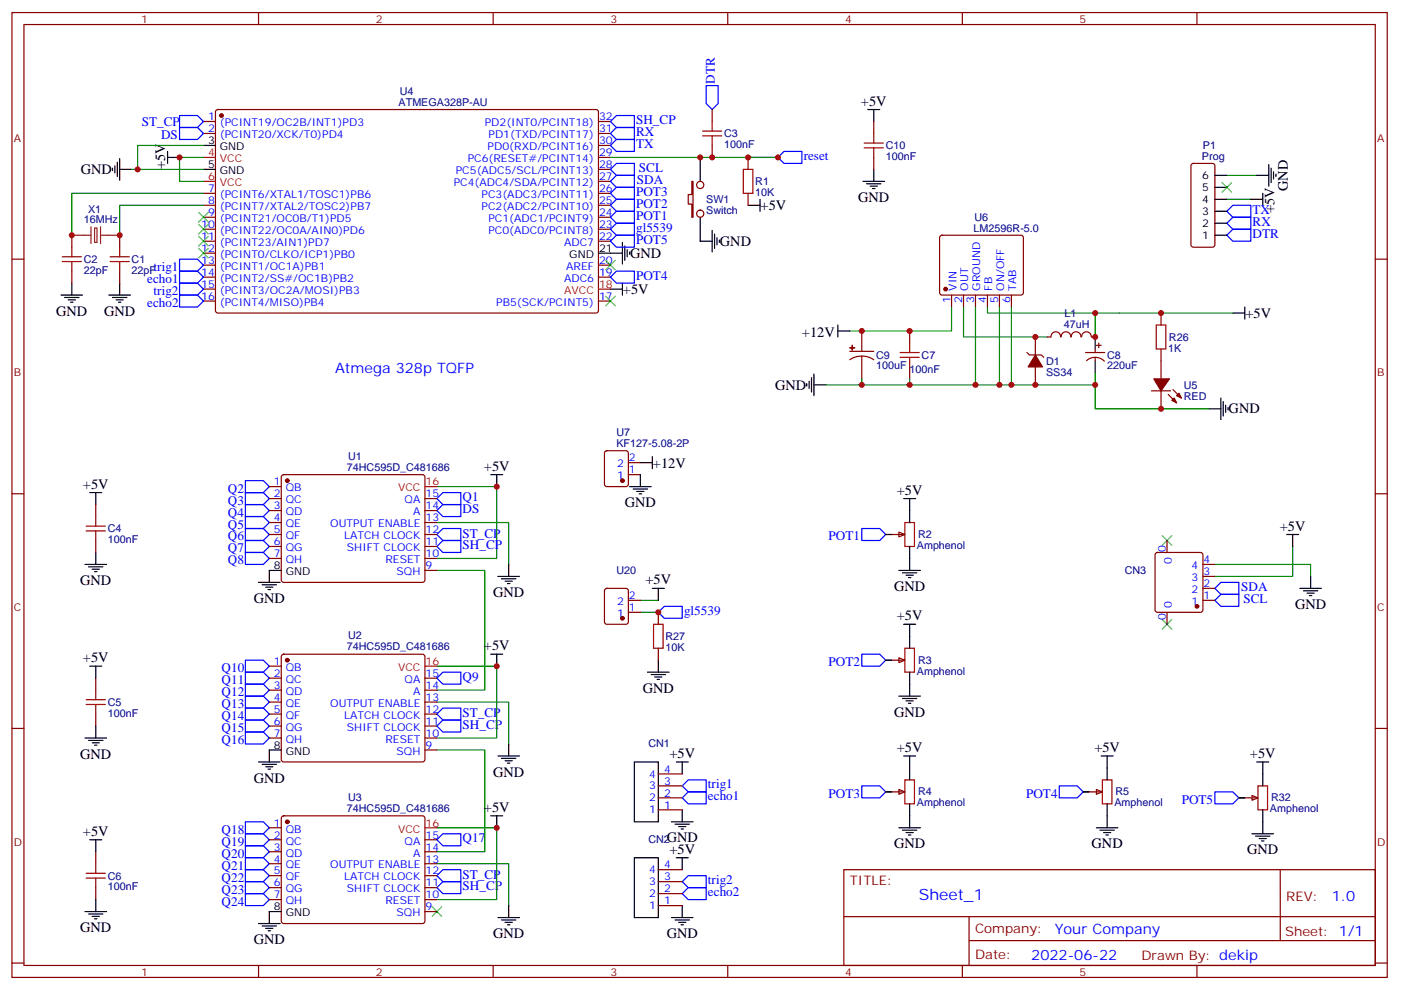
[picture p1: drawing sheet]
<svg xmlns="http://www.w3.org/2000/svg" width="413mm" height="292mm" viewBox="0 0 413 292" stroke-linecap="round" stroke-linejoin="round" font-family="sans-serif">
<g fill="none" stroke="#870000" stroke-width=".35">
<path d="M3.5 3.7h405.4v284.3h-405.4zM7.1 7.2h398.2v277.3h-398.2zM76.2 3.7v3.5M145.3 3.7v3.5M214.5 3.7v3.5M283.6 3.7v3.5M352.8 3.7v3.5M60 35.8h3.5M60 39.3h3.5M63.7 32.5l.5-.2h111.8l.4 .7-.1 58.8-.6 .5-111.8-.1-.4-.7v-58.5zM176.4 35.8h3.5M176.4 39.3h3.5"/>
<path d="M257.5 35.8v3.5M60 57h3.5M176.4 57h3.5M176.4 53.4h3.5M176.4 49.9h3.5M176.4 46.4h3.5M176.4 42.9h3.5M257.5 46.4v3.5M3.5 76.4h3.6M60 60.5h3.5M60 64h3.5M60 67.6h3.5"/>
<path d="M60 71.1h3.5M60 74.6h3.5M60 78.1h3.5M176.4 60.5h3.5M176.4 64h3.5M176.4 67.6h3.5M176.4 71.1h3.5M176.4 78.1h3.5M277.2 69.5l.4-.2h23.3l.5 .2 .2 .5v16.5l-.7 .5-23.5-.1-.5-.6v-16.3zM405.3 76.4h3.6M60 81.7h3.5M60 85.2h3.5"/>
<path d="M60 88.7h3.5M176.4 81.7h3.5M176.4 88.7h3.5M254 97.5v6M280.5 87v3.5M284 87v3.5M287.5 87v3.5M291 87v3.5M294.6 87v3.5M298.1 87v3.5M250.5 103.5h7M254 105l1.9 .2 1.6 .8"/>
<path d="M254 105l-1.9 .2-1.6 .8M254 105v6.7M339.4 115.2h5.6M342.2 106.4v5.3M342.2 115.2v5.3M344.3 116.2l2.5 2.5M345.7 114.8l2.5 2.5M178.4 133l.5-.2h5.6l.7 .5v9.4l-.5 .6-5.8 .1-.7-.5v-9.4zM185.2 139.9h3.5M185.2 136.3h3.5M3.5 145.5h3.6M344 159.3v3.5"/>
<path d="M405.3 145.5h3.6M178.4 173.6l.5-.2h5.6l.7 .4v9.5l-.5 .6-5.8 .1-.7-.5v-9.4zM185.2 176.9h3.5M340.7 163l.4-.2h12.7l.5 .2 .2 .5v16.2l-.2 .5-.5 .2h-12.7l-.5-.2-.2-.5v-16.2zM354.5 176.9h3.6M354.5 173.4h3.6M354.5 169.9h3.6M354.5 166.3h3.6M185.2 180.4h3.5M194 180.4v3.6M194 191v3.6M344 180.4v3.6"/>
<path d="M3.5 214.7h3.6M405.3 214.7h3.6M194 238.7h7.1M194 235.1h7.1M194 231.6h7.1M194 228.1h7.1M194 259.8h7.1M194 256.3h7.1M248.7 256.3h156.6v28.2h-156.6zM377.3 256.3v20.9M194 266.9h7.1M194 263.3h7.1"/>
<path d="M248.7 270.1h156.5M285.6 277.2h119.6M285.6 270.1v14.2M3.5 283.8h3.6M76.2 284.5v3.5M145.3 284.5v3.5M214.5 284.5v3.5M283.6 284.5v3.5M352.8 284.5v3.5M405.3 283.8h3.6"/>
</g>
<g fill="none" stroke="#000" stroke-width=".35">
<path d="M255.8 32.3h3.5M257.5 32.3v3.5M60 42.9h3.5M60 49.9h3.5M254.4 53.4h6.3M255.4 54.2h4.2M256.5 54.9h2.1M257.2 55.6h.7M257.5 49.9v3.5M176.4 74.6h3.5M188.7 136.3h3.6M188.7 139.9v3.5"/>
<path d="M192.3 134.6v3.5M185.6 143.4h6.3M186.6 144.1h4.3M187.7 144.8h2.1M188.4 145.5h.7M379.2 157.5h3.6M381 157.5v3.5M192.3 173.4h3.5M194 173.4v3.5M383.1 173.4h6.4M384.2 174.1h4.2M385.2 174.8h2.1"/>
<path d="M385.9 175.5h.7M386.3 169.9v3.5M190.9 198.1h6.3M191.9 198.8h4.2M193 199.5h2.1M194 194.6v3.5M193.7 200.2h.7M187 224.5h7v17.7h-7zM199.3 224.5h3.5M201.1 224.5v3.6M201.1 238.7v3.5M187 252.8h7v17.6h-7z"/>
<path d="M197.9 242.2h6.4M199 242.9h4.2M199.3 252.8h3.5M200 243.6h2.1M200.7 244.3h.7M201.1 252.8v3.5M197.9 270.4h6.4M199 271.1h4.2M200 271.8h2.1M200.7 272.5h.7M201.1 266.9v3.5"/>
</g>
<path d="M257.5 39.3v2.9M254.7 42.2h5.6M254.7 43.6h5.6M257.5 43.6v2.8M192.6 184h2.8v7h-2.8z" fill="none" stroke="#a10000" stroke-width=".35"/>
<g fill="#870000" stroke="#870000" stroke-width=".35">
<path d="M345.4 118l.7-.7 .7 1.4z"/>
<path d="M346.8 116.6l.7-.7 .7 1.4z"/>
<path d="M340.1 111.7h4.6l-2.5 3.5z"/>
<circle cx="65.3" cy="34" r=".53"/>
<circle cx="352.8" cy="178.7" r=".53"/>
<circle cx="183.4" cy="182.2" r=".53"/>
<circle cx="183.4" cy="141.6" r=".53"/>
<circle cx="278.7" cy="85.2" r=".53"/>
</g>
<path d="M60 46.4h3.5M60 53.4h3.5M176.4 85.2h3.5" fill="none" stroke="#f00" stroke-width=".35"/>
<path d="M342.5 157.9l2.9 2.8M345.4 157.9l-2.9 2.8M342.5 182.6l2.9 2.8M345.4 182.6l-2.9 2.8" fill="none" stroke="#3c3" stroke-width=".35"/>
<path d="M188.7 176.9h5.3M358.1 166.3h28.2v3.6M381 161v8.9h-22.9M188.7 180.4h5.3" fill="none" stroke="#008700" stroke-width=".35"/>
<path d="M52.9 79.9h5.3l1.8 1.8-1.8 1.7h-5.3zM52.9 76.4h5.3l1.8 1.7-1.8 1.8h-5.3zM179.9 67.6l1.8-1.8h5.3v3.5h-5.3zM52.9 87h5.3l1.8 1.7-1.8 1.8h-5.3zM52.9 83.4h5.3l1.8 1.8-1.8 1.8h-5.3zM358.1 173.4l1.7-1.8h5.3v3.6h-5.3zM358.1 176.9l1.7-1.7h5.3v3.5h-5.3zM194 180.4l1.8-1.7h5.3v3.5h-5.3zM201.1 235.1l1.7-1.7h5.3v3.5h-5.3zM201.1 231.6l1.7-1.8h5.3v3.6h-5.3zM202.8 258.1h5.3v3.5h-5.3l-1.7-1.8zM201.1 263.3l1.7-1.7h5.3v3.5h-5.3z" fill="none" stroke="#00f" stroke-width=".35"/>
<g fill="#8c2424" stroke="#870000" stroke-width=".35">
<path d="M250.5 102.5h1.4z"/>
<path d="M251.2 101.8v1.4z"/>
</g>
<g fill="none" stroke="#870000" stroke-width=".35">
<path d="M209.9 32.3v3.5M209.9 42.9v3.5M220.5 46.4v3.5M220.5 57v3.5M351.2 48.4l.5-.2h5.7l.6 .4 .1 23.5-.5 .7h-5.9l-.6-.4-.1-23.5zM21.2 69.3v3.5M21.2 79.9v3.5M35.3 69.3v3.5M35.3 79.9v3.5M268.1 97.5v3.6M305.2 99.3v5.3M308.7 99.3h1"/>
<path d="M309.8 99.3a1.41 1.41 0 0 1 1.4-1.5 1.41 1.41 0 0 1 1.4 1.5M312.8 99.3a1.41 1.41 0 0 1 1.4-1.5 1.41 1.41 0 0 1 1.4 1.5M315.8 99.3a1.41 1.41 0 0 1 1.4-1.5 1.41 1.41 0 0 1 1.4 1.5M318.8 99.3a1.41 1.41 0 0 1 1.4-1.5 1.41 1.41 0 0 1 1.4 1.5M321.7 99.3h1.1M342.2 92.3v3.5M268.1 108.1v3.6M302.7 103.9l.7 .7h3.5l.7 .7M305.2 108.1v5.3M320 103.9h5.6M320.3 106.3a3.8 3.8 0 0 1 5.2 .1M322.8 102.8v1.1"/>
<path d="M322.8 105.3v1.1M323.1 101.8h1.5M323.8 101.1v1.4M342.2 102.8v3.6M28.2 148.7v3.5M28.2 159.3v3.5M28.2 199.8v3.6M28.2 210.4v3.6M28.2 251v3.5M28.2 261.6v3.5"/>
</g>
<g fill="none" stroke="#000" stroke-width=".35">
<path d="M33.2 49.6v.7M33.9 48.9v2.1M34.6 47.8v4.2M35.3 46.7v6.4M35.3 49.9h3.5M49.4 46.4h3.5M49.4 44.6v3.6M206.4 46.4v7M224 58.7v3.6M358.1 51.7h3.5M358.1 58.7h3.5M358.1 55.2h3.5"/>
<path d="M368.7 58.7h3.5M370.4 51.7h3.5M372.2 57v3.5M373.9 48.5v6.4M374.6 49.6v4.2M375.4 50.6v2.1M376.1 51.3v.7M179.9 74.6h3.5M183.4 71.4v6.4M184.1 72.5v4.2M184.9 73.6v2.1M185.6 74.3v.7"/>
<path d="M206.4 64v7.1h3.5M209.9 67.9v6.4M210.6 69v4.2M211.3 70v2.1M212 70.7v.7M220.5 60.5h3.5M358.1 69.3h3.5M358.1 65.8h3.5M358.1 62.3h3.5M18 87h6.3M19 87.7h4.3M20.1 88.4h2.1"/>
<path d="M20.8 89.1h.7M21.2 83.4v3.6M32.1 87h6.4M33.2 87.7h4.2M34.2 88.4h2.1M34.9 89.1h.7M35.3 83.4v3.6M179.9 85.2h3.5M183.4 83.4v3.6M246.9 97.5h3.6M246.9 95.8v3.5M322.8 99.3v3.5"/>
<path d="M363.4 92.3h3.5M366.9 90.5v3.5M237.8 113.1v.7M238.5 112.4v2.1M239.2 111.3v4.2M239.9 113.4h3.5M239.9 110.2v6.4M322.8 106.4v3.5M359.8 117.3v6.3M360.5 118.4v4.2M361.2 119.4v2.1M144.6 139.9h3.6"/>
<path d="M146.4 139.9v3.5M356.3 120.5h3.5M361.9 120.1v.7M26.5 145.2h3.5M28.2 145.2v3.5M25 166.3h6.4M26.1 167h4.2M27.2 167.7h2.1M27.9 168.5h.7M28.2 162.8v3.5M76.2 171.6h6.3M77.3 172.3h4.2"/>
<path d="M78.3 173h2.1M79 173.7h.7M79.4 168.1v3.5M146.8 169.9h6.3M147.8 170.6h4.2M148.9 171.3h2.1M149.6 172h.7M149.9 166.3v3.6M26.5 196.3h3.5M28.2 196.3v3.5M144.6 192.8h3.6M146.4 192.8v3.5"/>
<path d="M25 217.5h6.4M26.1 218.2h4.2M27.2 218.9h2.1M27.9 219.6h.7M28.2 214v3.5M149.9 219.3v3.5M76.2 224.5h6.3M77.3 225.2h4.2M78.3 226h2.1M79 226.7h.7M79.4 221v3.5M146.8 222.8h6.3"/>
<path d="M147.8 223.5h4.2M148.9 224.2h2.1M149.6 224.9h.7M26.5 247.5h3.5M28.2 247.5v3.5M144.6 240.4h3.6M146.4 240.4v3.5M25 268.6h6.4M26.1 269.3h4.2M27.2 270.1h2.1M27.9 270.8h.7M28.2 265.1v3.5"/>
<path d="M76.2 272.2h6.3M77.3 272.9h4.2M78.3 273.6h2.1M79 274.3h.7M79.4 268.6v3.6M146.8 270.4h6.3M147.8 271.1h4.2M148.9 271.8h2.1M149.6 272.5h.7M149.9 266.9v3.5"/>
</g>
<g fill="none" stroke="#a10000" stroke-width=".35">
<path d="M207.1 38.6h5.6M209.9 35.8v2.8M207.1 40h5.6M209.9 40v2.9M219.1 49.9h2.8v7.1h-2.8zM18.3 75.7h5.7M18.3 77.1h5.7M21.2 72.8v2.9M21.2 77.1v2.8M32.5 75.7h5.6M32.5 77.1h5.6M35.3 72.8v2.9"/>
<path d="M35.3 77.1v2.8M340.8 95.8h2.8v7h-2.8zM265.3 105.3h5.6M265.3 103.9h5.6M268.1 101.1v2.8M268.1 105.3v2.8M25.4 155h5.6M25.4 156.5h5.6M28.2 152.2v2.8M28.2 156.5v2.8M25.4 206.2h5.6M25.4 207.6h5.6"/>
<path d="M28.2 203.4v2.8M28.2 207.6v2.8M25.4 257.4h5.6M25.4 258.8h5.6M28.2 254.5v2.9M28.2 258.8v2.8"/>
</g>
<g fill="none" stroke="#008700" stroke-width=".35">
<path d="M38.8 49.9h21.2M60 46.4h-7.1v7h7.1M60 42.9h-19.4v7M60 57h-38.8v12.3M179.9 46.4h49.4M361.6 51.7h8.8M361.6 58.7h7.1M60 60.5h-24.7v8.8M280.5 90.5v7h-30M284 90.5v8.8h24.7M287.5 90.5v22.9h-44.1M291 90.5v1.8h31.8v7"/>
<path d="M294.6 90.5v22.9M298.1 90.5v22.9h-10.6M322.8 92.3h40.6M254 111.7v1.7M268.1 111.7v1.7M322.8 109.9v3.5h-24.7M322.8 113.4v7.1h33.5M128.8 154h21.1v12.3M128.8 143.4h17.6v21.2h-17.6M128.8 168.1h14.1v35.3h-14.1M128.8 196.3h17.6v21.2h-17.6M128.8 206.9h21.1v12.4"/>
<path d="M128.8 221h14.1v30h-14.1M128.8 254.5h21.1v12.4M128.8 243.9h17.6v21.2h-17.6"/>
</g>
<path d="M305.2 104.6l2.1 3.5h-4.3z" fill="#870000" stroke="#870000" stroke-width=".35"/>
<g fill="none" stroke="#00f" stroke-width=".35">
<path d="M52.9 34h5.3l1.8 1.8-1.8 1.8h-5.3zM52.9 37.6h5.3l1.8 1.7-1.8 1.8h-5.3zM179.9 35.8l1.8-1.8h5.3v3.6h-5.3zM179.9 39.3l1.8-1.7h5.3v3.5h-5.3zM208.1 25.2h3.6v5.3l-1.8 1.8-1.8-1.8zM179.9 42.9l1.8-1.8h5.3v3.5h-5.3zM229.3 46.4l1.8-1.8h5.3v3.6h-5.3zM361.6 62.3l1.8-1.8h5.3v3.5h-5.3zM361.6 65.8l1.8-1.8h5.3v3.6h-5.3zM361.6 69.3l1.8-1.7h5.3v3.5h-5.3zM72.3 159.3h5.3l1.8 1.7-1.8 1.8h-5.3zM72.3 155.8h5.3l1.8 1.7-1.8 1.8h-5.3z"/>
<path d="M72.3 152.2h5.3l1.8 1.8-1.8 1.8h-5.3zM72.3 148.7h5.3l1.8 1.8-1.8 1.7h-5.3zM72.3 145.2h5.3l1.8 1.7-1.8 1.8h-5.3zM72.3 141.6h5.3l1.8 1.8-1.8 1.8h-5.3zM128.8 146.9l1.7-1.7h5.3v3.5h-5.3zM128.8 157.5l1.7-1.7h5.3v3.5h-5.3zM128.8 150.5l1.7-1.8h5.3v3.5h-5.3zM72.3 162.8h5.3l1.8 1.8-1.8 1.7h-5.3zM128.8 161l1.7-1.7h5.3v3.5h-5.3zM72.3 198.1h5.3l1.8 1.7-1.8 1.8h-5.3zM72.3 194.6h5.3l1.8 1.7-1.8 1.8h-5.3zM128.8 199.8l1.7-1.7h5.3v3.5h-5.3z"/>
<path d="M72.3 215.7h5.3l1.8 1.8-1.8 1.8h-5.3zM72.3 212.2h5.3l1.8 1.8-1.8 1.7h-5.3zM72.3 208.7h5.3l1.8 1.7-1.8 1.8h-5.3zM72.3 205.1h5.3l1.8 1.8-1.8 1.8h-5.3zM72.3 201.6h5.3l1.8 1.8-1.8 1.7h-5.3zM128.8 210.4l1.7-1.7h5.3v3.5h-5.3zM128.8 214l1.7-1.8h5.3v3.5h-5.3zM72.3 259.8h5.3l1.8 1.8-1.8 1.7h-5.3zM72.3 256.3h5.3l1.8 1.8-1.8 1.7h-5.3zM72.3 252.8h5.3l1.8 1.7-1.8 1.8h-5.3zM72.3 249.2h5.3l1.8 1.8-1.8 1.8h-5.3zM72.3 245.7h5.3l1.8 1.8-1.8 1.7h-5.3z"/>
<path d="M72.3 242.2h5.3l1.8 1.7-1.8 1.8h-5.3zM128.8 247.5l1.7-1.8h5.3v3.5h-5.3zM128.8 258.1l1.7-1.8h5.3v3.5h-5.3zM72.3 263.3h5.3l1.8 1.8-1.8 1.8h-5.3zM128.8 261.6l1.7-1.8h5.3v3.5h-5.3z"/>
</g>
<path d="M360.2 53.8l2.8 2.8M363 53.8l-2.8 2.8M127.4 267.2l2.8 2.9M130.2 267.2l-2.8 2.9" fill="none" stroke="#3c3" stroke-width=".35"/>
<path d="M21.2 69.3h5.6M26.8 66.9v4.9M27.9 67.2h.7v4.2h-.7zM29.6 69.3h5.7M29.6 66.9v4.9" fill="none" stroke="#8c2424" stroke-width=".35"/>
<path d="M203.9 53.4h.4v10.6h-.4v-3.9h-1.1v-2.8h1.1z" fill="#f0f0f0" stroke="#870000" stroke-width=".35"/>
<g fill="none" stroke="#870000" stroke-width=".35">
<path d="M79.4 143.4h3.5M79.4 146.9h3.5M79.4 150.5h3.5M79.4 154h3.5M79.4 157.5h3.5M83.1 140.1l.5-.2h40.9l.5 .2 .2 .5v30.6l-.7 .4h-41.2l-.4-.7v-30.3zM125.2 146.9h3.6M125.2 150.5h3.6M125.2 154h3.6M125.2 157.5h3.6M261.1 157.5h5.2M264.9 156.8l1.8 .7-1.8 .7z"/>
<path d="M79.4 161h3.5M79.4 164.6h3.5M125.2 161h3.6M125.2 164.6h3.6M125.2 168.1h3.6M79.4 196.3h3.5M79.4 199.8h3.5M83.1 193l.5-.2h40.9l.5 .2 .2 .5v30.6l-.7 .4h-41.2l-.4-.7v-30.3zM125.2 199.8h3.6M261.1 194.6h5.2M264.9 193.9l1.8 .7-1.8 .7zM79.4 203.4h3.5"/>
<path d="M79.4 206.9h3.5M79.4 210.4h3.5M79.4 214h3.5M79.4 217.5h3.5M125.2 203.4h3.6M125.2 206.9h3.6M125.2 210.4h3.6M125.2 214h3.6M125.2 217.5h3.6M125.2 221h3.6M261.1 233.4h5.2M264.9 232.7l1.8 .7-1.8 .7z"/>
<path d="M319.3 233.4h5.3M323.1 232.7l1.8 .7-1.8 .7zM365.1 235.1h5.3M369 234.4l1.8 .7-1.8 .7zM79.4 243.9h3.5M79.4 247.5h3.5M79.4 251h3.5M79.4 254.5h3.5M79.4 258.1h3.5M83.1 240.6l.5-.2h40.9l.5 .2 .2 .5v30.6l-.7 .5-41.2-.1-.4-.6v-30.4zM125.2 247.5h3.6M125.2 251h3.6"/>
<path d="M125.2 254.5h3.6M125.2 258.1h3.6M79.4 261.6h3.5M79.4 265.1h3.5M125.2 261.6h3.6M125.2 265.1h3.6M125.2 268.6h3.6"/>
<circle cx="206.4" cy="54.5" r="1.06"/>
<circle cx="206.4" cy="63" r="1.06"/>
</g>
<path d="M220.5 46.4h8.8" fill="none" stroke="#008700" stroke-width=".35"/>
<path d="M179.9 49.9l1.8-1.7h5.3v3.5h-5.3zM179.9 53.4l1.8-1.7h5.3v3.5h-5.3zM179.9 57l1.8-1.8h5.3v3.5h-5.3zM179.9 64l1.8-1.7h5.3v3.5h-5.3zM179.9 60.5l1.8-1.8h5.3v3.6h-5.3zM181.7 69.3h5.3v3.5h-5.3l-1.8-1.7zM179.9 81.7l1.8-1.8h5.3v3.5h-5.3zM254 155.8h5.3l1.8 1.7-1.8 1.8h-5.3zM254 192.8h5.3l1.8 1.8-1.8 1.7h-5.3zM254 231.6h5.3l1.8 1.8-1.8 1.7h-5.3zM312.2 231.6h5.3l1.8 1.8-1.8 1.7h-5.3zM358.1 233.4h5.3l1.7 1.7-1.7 1.8h-5.3z" fill="none" stroke="#00f" stroke-width=".35"/>
<path d="M58.6 62.6l2.8 2.8M58.6 66.1l2.8 2.9M58.6 69.7l2.8 2.8M58.6 73.2l2.8 2.8M61.4 62.6l-2.8 2.8M61.4 66.1l-2.8 2.9M61.4 69.7l-2.8 2.8M61.4 73.2l-2.8 2.8M178.5 76.7l2.8 2.9M181.3 76.7l-2.8 2.9M178.5 87.3l2.8 2.8M181.3 87.3l-2.8 2.8" fill="none" stroke="#3c3" stroke-width=".35"/>
<g fill="#870000" stroke="#870000" stroke-width=".35">
<circle cx="84.7" cy="242.2" r=".53"/>
<circle cx="84.7" cy="194.6" r=".53"/>
<circle cx="84.7" cy="141.6" r=".53"/>
</g>
<g fill="none" stroke="#000" stroke-width=".35">
<path d="M261.1 157.5h1.7M266.3 146.9h3.6M268.1 146.9v7.1M79.4 168.1h3.5M264.9 168.1h6.4M266 168.8h4.2M267.1 169.5h2.1M267.8 170.2h.7M268.1 161v7.1M261.1 194.6h1.7M266.3 184h3.6M268.1 184v7"/>
<path d="M268.1 198.1v7M264.9 205.1h6.4M266 205.8h4.2M267.1 206.6h2.1M267.8 207.3h.7M79.4 221h3.5M261.1 233.4h1.7M266.3 222.8h3.6M268.1 222.8v7M268.1 236.9v7M319.3 233.4h1.7M324.6 222.8h3.5"/>
<path d="M326.3 222.8v7M326.3 236.9v7M365.1 235.1h1.8M370.4 224.5h3.5M372.2 224.5v7.1M372.2 238.7v7M264.9 243.9h6.4M266 244.7h4.2M267.1 245.4h2.1M267.8 246.1h.7M323.1 243.9h6.4M324.2 244.7h4.2"/>
<path d="M325.3 245.4h2.1M326 246.1h.7M369 245.7h6.4M370.1 246.4h4.2M371.1 247.1h2.1M371.8 247.8h.7M79.4 268.6h3.5"/>
</g>
<path d="M125.2 143.4h3.6M125.2 196.3h3.6M125.2 243.9h3.6" fill="none" stroke="#f00" stroke-width=".35"/>
<path d="M266.7 154h2.8v7h-2.8zM266.7 191h2.8v7.1h-2.8zM266.7 229.8h2.8v7.1h-2.8zM324.9 229.8h2.8v7.1h-2.8zM370.8 231.6h2.8v7.1h-2.8z" fill="none" stroke="#a10000" stroke-width=".35"/>
<g fill="#c00">
<circle cx="194" cy="180.4" r=".88"/>
<circle cx="342.2" cy="120.5" r=".88"/>
<circle cx="254" cy="97.5" r=".88"/>
<circle cx="268.1" cy="97.5" r=".88"/>
<circle cx="254" cy="113.4" r=".88"/>
<circle cx="268.1" cy="113.4" r=".88"/>
<circle cx="287.5" cy="113.4" r=".88"/>
<circle cx="298.1" cy="113.4" r=".88"/>
<circle cx="294.6" cy="113.4" r=".88"/>
<circle cx="322.8" cy="113.4" r=".88"/>
<circle cx="322.8" cy="99.3" r=".88"/>
<circle cx="305.2" cy="99.3" r=".88"/>
<circle cx="305.2" cy="113.4" r=".88"/>
<circle cx="322.8" cy="92.3" r=".88"/>
<circle cx="342.2" cy="92.3" r=".88"/>
<circle cx="35.3" cy="69.3" r=".88"/>
<circle cx="146.4" cy="243.9" r=".88"/>
<circle cx="146.4" cy="196.3" r=".88"/>
<circle cx="146.4" cy="143.4" r=".88"/>
<circle cx="52.9" cy="46.4" r=".88"/>
<circle cx="40.6" cy="49.9" r=".88"/>
<circle cx="21.2" cy="69.3" r=".88"/>
<circle cx="229.3" cy="46.4" r=".88"/>
<circle cx="220.5" cy="46.4" r=".88"/>
<circle cx="209.9" cy="46.4" r=".88"/>
<circle cx="206.4" cy="46.4" r=".88"/>
</g>
<text font-size="4.6" fill="#00f" x="270.8" y="265.3">Sheet_1</text>
<g font-size="4.2">
<text x="253.7" y="31.1">+5V</text>
<text x="23.8" y="51.3">GND</text>
<text x="48.7" y="49.9" transform="rotate(-90 48.7 49.9)">+5V</text>
<text x="252.9" y="59.5">GND</text>
<text x="379.6" y="56.3" transform="rotate(-90 379.6 56.3)">GND</text>
<text x="224.2" y="61.9">+5V</text>
<text x="375.7" y="62.8" transform="rotate(-90 375.7 62.8)">+5V</text>
<text x="185.7" y="76">GND</text>
<text x="212.2" y="72.5">GND</text>
<text x="183.6" y="86.6">+5V</text>
<text x="16.6" y="93">GND</text>
<text x="30.7" y="93">GND</text>
<text x="367.1" y="93.6">+5V</text>
<text x="236.4" y="99.3">+12V</text>
<text x="228.4" y="114.8">GND</text>
<text x="362.1" y="121.8">GND</text>
<text x="192.4" y="137.8">+12V</text>
<text x="24.4" y="144">+5V</text>
<text x="142.6" y="138.7">+5V</text>
<text x="184.1" y="149.5">GND</text>
<text x="264.3" y="145.7">+5V</text>
<text x="377.2" y="156.4">+5V</text>
<text x="23.6" y="172.4">GND</text>
<text x="190.2" y="172.2">+5V</text>
<text x="74.8" y="177.7">GND</text>
<text x="145.3" y="175.9">GND</text>
<text x="263.5" y="174.2">GND</text>
<text x="381.7" y="179.5">GND</text>
<text x="264.3" y="182.8">+5V</text>
<text x="142.6" y="191.6">+5V</text>
<text x="24.4" y="195.1">+5V</text>
<text x="189.4" y="204.2">GND</text>
<text x="263.5" y="211.2">GND</text>
<text x="264.3" y="221.6">+5V</text>
<text x="322.5" y="221.6">+5V</text>
<text x="23.6" y="223.6">GND</text>
<text x="197.3" y="223.4">+5V</text>
<text x="368.4" y="223.4">+5V</text>
<text x="74.8" y="230.6">GND</text>
<text x="145.3" y="228.9">GND</text>
<text x="142.6" y="239.2">+5V</text>
<text x="24.4" y="246.3">+5V</text>
<text x="196.5" y="248.3">GND</text>
<text x="197.3" y="251.6">+5V</text>
<text x="263.5" y="250">GND</text>
<text x="321.7" y="250">GND</text>
<text x="367.6" y="251.8">GND</text>
<text x="23.6" y="274.7">GND</text>
<text x="74.8" y="278.2">GND</text>
<text x="145.3" y="276.5">GND</text>
<text x="196.5" y="276.5">GND</text>
</g>
<g font-size="4.2" fill="#00f">
<text x="98.8" y="109.9">Atmega 328p TQFP</text>
<text x="392.5" y="265.6">1.0</text>
<text x="310.9" y="275.1">Your Company</text>
<text x="304" y="282.9">2022-06-22</text>
</g>
<g font-size="3.9" fill="#00f">
<text x="210.7" y="24.7" transform="rotate(-90 210.7 24.7)">DTR</text>
<text x="41.8" y="37">ST_CP</text>
<text x="47.5" y="41.1">DS</text>
<text x="187.5" y="36.6">SH_CP</text>
<text x="187.5" y="40.1">RX</text>
<text x="187.5" y="43.6">TX</text>
<text x="236.9" y="47.1">reset</text>
<text x="188.3" y="50.7">SCL</text>
<text x="187.5" y="57.8">POT3</text>
<text x="187.7" y="54.3">SDA</text>
<text x="187.5" y="64.8">POT1</text>
<text x="187.5" y="61.3">POT2</text>
<text x="369.2" y="63">TX</text>
<text x="187.5" y="68.3">gl5539</text>
<text x="187.5" y="71.9">POT5</text>
<text x="369.2" y="66.5">RX</text>
<text x="369.2" y="70.1">DTR</text>
<text x="43.4" y="83.5">echo1</text>
<text x="45.3" y="80">trig1</text>
<text x="187.5" y="82.4">POT4</text>
<text x="45.3" y="87">trig2</text>
<text x="43.4" y="90.6">echo2</text>
<text x="67.2" y="148.7">Q3</text>
<text x="67.2" y="145.2">Q2</text>
<text x="136.3" y="147.6">Q1</text>
<text x="67.2" y="155.8">Q5</text>
<text x="67.2" y="152.2">Q4</text>
<text x="136.3" y="151.2">DS</text>
<text x="67.2" y="159.3">Q6</text>
<text x="136.3" y="158.4">ST_CP</text>
<text x="136.3" y="161.8">SH_CP</text>
<text x="244.2" y="159.3">POT1</text>
<text x="67.2" y="166.3">Q8</text>
<text x="67.2" y="162.8">Q7</text>
<text x="365.9" y="174.2">SDA</text>
<text x="366.5" y="177.7">SCL</text>
<text x="201.6" y="181.2">gl5539</text>
<text x="244.2" y="196.3">POT2</text>
<text x="65.3" y="201.6">Q11</text>
<text x="65.3" y="198.1">Q10</text>
<text x="136.3" y="200.6">Q9</text>
<text x="65.3" y="208.7">Q13</text>
<text x="65.3" y="205.1">Q12</text>
<text x="65.3" y="215.7">Q15</text>
<text x="65.3" y="212.2">Q14</text>
<text x="136.3" y="211.3">ST_CP</text>
<text x="136.3" y="214.7">SH_CP</text>
<text x="65.3" y="219.3">Q16</text>
<text x="208.7" y="232.3">trig1</text>
<text x="208.7" y="235.8">echo1</text>
<text x="244.2" y="235.1">POT3</text>
<text x="302.4" y="235.1">POT4</text>
<text x="348.3" y="236.9">POT5</text>
<text x="65.3" y="245.7">Q18</text>
<text x="65.3" y="249.2">Q19</text>
<text x="136.3" y="248.2">Q17</text>
<text x="65.3" y="256.3">Q21</text>
<text x="65.3" y="252.8">Q20</text>
<text x="65.3" y="263.3">Q23</text>
<text x="65.3" y="259.8">Q22</text>
<text x="136.3" y="259">ST_CP</text>
<text x="136.3" y="262.3">SH_CP</text>
<text x="208.7" y="260.5">trig2</text>
<text x="65.3" y="266.9">Q24</text>
<text x="208.7" y="264.1">echo2</text>
</g>
<g font-size="3.9" fill="#800">
<text x="250.5" y="260.9">TITLE:</text>
<text x="379.1" y="265.6">REV:</text>
<text x="287.4" y="275.1">Company:</text>
<text x="378.7" y="275.7">Sheet: 1/1</text>
<text x="287.4" y="282.8">Date:</text>
<text x="336.4" y="282.8">Drawn By: dekip</text>
</g>
<g font-size="3.2" fill="#800">
<text x="41.6" y="6.7">1</text>
<text x="110.8" y="6.7">2</text>
<text x="179.9" y="6.7">3</text>
<text x="249.1" y="6.7">4</text>
<text x="318.2" y="6.7">5</text>
<text x="4.1" y="41.8">A</text>
<text x="405.9" y="41.8">A</text>
<text x="4.1" y="110.9">B</text>
<text x="405.9" y="110.9">B</text>
<text x="4.1" y="180.1">C</text>
<text x="405.9" y="180.1">C</text>
<text x="4.1" y="249.2">D</text>
<text x="405.9" y="249.2">D</text>
<text x="41.6" y="287.5">1</text>
<text x="110.8" y="287.5">2</text>
<text x="179.9" y="287.5">3</text>
<text x="249.1" y="287.5">4</text>
<text x="318.2" y="287.5">5</text>
</g>
<g font-size="3.2" fill="#000080">
<text x="117.8" y="28">U4</text>
<text x="117.5" y="31.2">ATMEGA328P-AU</text>
<text x="213.4" y="40.5">C3</text>
<text x="213.4" y="43.6">100nF</text>
<text x="261.1" y="47.1">100nF</text>
<text x="261.1" y="44">C10</text>
<text x="354.3" y="47.1">Prog</text>
<text x="354.5" y="43.9">P1</text>
<text x="208.1" y="59.9">SW1</text>
<text x="222.6" y="57.8">10K</text>
<text x="222.6" y="54.6">R1</text>
<text x="24.7" y="65.8">16MHz</text>
<text x="26" y="62.7">X1</text>
<text x="208.1" y="63.1">Switch</text>
<text x="287.2" y="65.1">U6</text>
<text x="287" y="68.3">LM2596R-5.0</text>
<text x="24.7" y="77.5">C2</text>
<text x="38.8" y="77.5">C1</text>
<text x="24.7" y="80.6">22pF</text>
<text x="38.8" y="80.6">22pF</text>
<text x="313.8" y="93.6">L1</text>
<text x="313.5" y="96.7">47uH</text>
<text x="344.5" y="100.5">R26</text>
<text x="258.2" y="105.7">C9</text>
<text x="271.6" y="105.7">C7</text>
<text x="308.3" y="107.5">D1</text>
<text x="326.3" y="105.7">C8</text>
<text x="344.3" y="103.6">1K</text>
<text x="258.2" y="108.8">100uF</text>
<text x="268.1" y="109.9">100nF</text>
<text x="308.3" y="110.7">SS34</text>
<text x="326.3" y="108.8">220uF</text>
<text x="348.9" y="117.7">RED</text>
<text x="348.9" y="114.6">U5</text>
<text x="181.7" y="131.8">KF127-5.08-2P</text>
<text x="181.7" y="128.5">U7</text>
<text x="102.6" y="135.5">U1</text>
<text x="102.2" y="138.7">74HC595D_C481686</text>
<text x="31.7" y="160">100nF</text>
<text x="31.7" y="156.9">C4</text>
<text x="270.2" y="161.7">Amphenol</text>
<text x="270.6" y="158.6">R2</text>
<text x="181.7" y="169.1">U20</text>
<text x="331.5" y="169.2">CN3</text>
<text x="102.2" y="191.6">74HC595D_C481686</text>
<text x="102.6" y="188.4">U2</text>
<text x="196.1" y="191.8">10K</text>
<text x="196.1" y="188.6">R27</text>
<text x="270.6" y="195.6">R3</text>
<text x="270.2" y="198.8">Amphenol</text>
<text x="31.7" y="208">C5</text>
<text x="31.7" y="211.2">100nF</text>
<text x="191.1" y="220.3">CN1</text>
<text x="102.2" y="239.3">74HC595D_C481686</text>
<text x="102.6" y="236.1">U3</text>
<text x="270.2" y="237.6">Amphenol</text>
<text x="270.6" y="234.4">R4</text>
<text x="328.4" y="237.6">Amphenol</text>
<text x="328.8" y="234.4">R5</text>
<text x="374.3" y="239.4">Amphenol</text>
<text x="374.6" y="236.2">R32</text>
<text x="191.1" y="248.5">CN2</text>
<text x="31.7" y="262.3">100nF</text>
<text x="31.7" y="259.2">C6</text>
</g>
<g font-size="3.2" fill="#00f">
<text x="61.3" y="35.5">1</text>
<text x="176.6" y="35.5">32</text>
<text x="61.3" y="39">2</text>
<text x="64.8" y="37.2">(PCINT19/OC2B/INT1)PD3</text>
<text x="64.8" y="40.7">(PCINT20/XCK/T0)PD4</text>
<text x="142.9" y="37.2">PD2(INT0/PCINT18)</text>
<text x="144" y="40.7">PD1(TXD/PCINT17)</text>
<text x="176.6" y="39">31</text>
<text x="137.8" y="47.8">PC6(RESET#/PCINT14)</text>
<text x="143.7" y="44.3">PD0(RXD/PCINT16)</text>
<text x="176.6" y="46">29</text>
<text x="176.6" y="42.5">30</text>
<text x="134.3" y="51.3">PC5(ADC5/SCL/PCINT13)</text>
<text x="176.6" y="53.1">27</text>
<text x="176.6" y="49.6">28</text>
<text x="61.3" y="56.6">7</text>
<text x="64.8" y="58.4">(PCINT6/XTAL1/TOSC1)PB6</text>
<text x="133.7" y="54.9">PC4(ADC4/SDA/PCINT12)</text>
<text x="141.9" y="58.4">PC3(ADC3/PCINT11)</text>
<text x="176.6" y="56.6">26</text>
<text x="61.3" y="60.1">8</text>
<text x="61.3" y="63.7">9</text>
<text x="64.8" y="61.9">(PCINT7/XTAL2/TOSC2)PB7</text>
<text x="64.8" y="65.4">(PCINT21/OC0B/T1)PD5</text>
<text x="141.9" y="61.9">PC2(ADC2/PCINT10)</text>
<text x="144" y="65.4">PC1(ADC1/PCINT9)</text>
<text x="176.6" y="63.7">24</text>
<text x="176.6" y="60.1">25</text>
<text x="59.3" y="67.2">10</text>
<text x="59.3" y="70.7">11</text>
<text x="64.8" y="69">(PCINT22/OC0A/AIN0)PD6</text>
<text x="144" y="69">PC0(ADC0/PCINT8)</text>
<text x="176.6" y="70.7">22</text>
<text x="176.6" y="67.2">23</text>
<text x="59.3" y="74.3">12</text>
<text x="59.3" y="77.8">13</text>
<text x="64.8" y="72.5">(PCINT23/AIN1)PD7</text>
<text x="64.8" y="76">(PCINT0/CLKO/ICP1)PB0</text>
<text x="166.2" y="72.5">ADC7</text>
<text x="176.6" y="77.8">20</text>
<text x="59.3" y="81.3">14</text>
<text x="64.8" y="79.6">(PCINT1/OC1A)PB1</text>
<text x="64.8" y="83.1">(PCINT2/SS#/OC1B)PB2</text>
<text x="166.2" y="83.1">ADC6</text>
<text x="166.9" y="79.6">AREF</text>
<text x="176.6" y="81.3">19</text>
<text x="59.3" y="84.8">15</text>
<text x="59.3" y="88.4">16</text>
<text x="64.8" y="86.6">(PCINT3/OC2A/MOSI)PB3</text>
<text x="176.6" y="88.4">17</text>
<text x="280.1" y="89.2" transform="rotate(-90 280.1 89.2)">1</text>
<text x="281.9" y="85.7" transform="rotate(-90 281.9 85.7)">VIN</text>
<text x="283.6" y="89.2" transform="rotate(-90 283.6 89.2)">2</text>
<text x="285.4" y="85.7" transform="rotate(-90 285.4 85.7)">OUT</text>
<text x="287.2" y="89.2" transform="rotate(-90 287.2 89.2)">3</text>
<text x="288.9" y="85.7" transform="rotate(-90 288.9 85.7)">GROUND</text>
<text x="290.7" y="89.2" transform="rotate(-90 290.7 89.2)">4</text>
<text x="292.5" y="85.7" transform="rotate(-90 292.5 85.7)">FB</text>
<text x="294.2" y="89.2" transform="rotate(-90 294.2 89.2)">5</text>
<text x="296" y="85.7" transform="rotate(-90 296 85.7)">ON/OFF</text>
<text x="297.7" y="89.2" transform="rotate(-90 297.7 89.2)">6</text>
<text x="299.5" y="85.7" transform="rotate(-90 299.5 85.7)">TAB</text>
<text x="64.8" y="90.1">(PCINT4/MISO)PB4</text>
<text x="146.3" y="90.1">PB5(SCK/PCINT5)</text>
<text x="181.9" y="137.8">2</text>
<text x="185.4" y="136">2</text>
<text x="80.7" y="143.1">1</text>
<text x="181.9" y="141.3">1</text>
<text x="185.4" y="139.5">1</text>
<text x="80.7" y="146.6">2</text>
<text x="84.2" y="144.8">QB</text>
<text x="84.2" y="148.3">QC</text>
<text x="119.3" y="148.3">QA</text>
<text x="125.4" y="146.6">15</text>
<text x="80.7" y="150.1">3</text>
<text x="80.7" y="153.6">4</text>
<text x="84.2" y="151.9">QD</text>
<text x="84.2" y="155.4">QE</text>
<text x="97.4" y="155.4">OUTPUT ENABLE</text>
<text x="121.8" y="151.9">A</text>
<text x="125.4" y="153.6">13</text>
<text x="125.4" y="150.1">14</text>
<text x="80.7" y="157.2">5</text>
<text x="80.7" y="160.7">6</text>
<text x="84.2" y="158.9">QF</text>
<text x="101.4" y="158.9">LATCH CLOCK</text>
<text x="125.4" y="160.7">11</text>
<text x="125.4" y="157.2">12</text>
<text x="80.7" y="164.2">7</text>
<text x="84.2" y="162.5">QG</text>
<text x="84.2" y="166">QH</text>
<text x="102.3" y="162.5">SHIFT CLOCK</text>
<text x="113.6" y="166">RESET</text>
<text x="125.4" y="167.7">9</text>
<text x="125.4" y="164.2">10</text>
<text x="343.6" y="162.6" transform="rotate(-90 343.6 162.6)">0</text>
<text x="345.4" y="166.1" transform="rotate(-90 345.4 166.1)">0</text>
<text x="351.2" y="167.7">4</text>
<text x="354.7" y="166">4</text>
<text x="116.9" y="169.5">SQH</text>
<text x="351.2" y="171.3">3</text>
<text x="354.7" y="173">2</text>
<text x="354.7" y="169.5">3</text>
<text x="181.9" y="178.3">2</text>
<text x="185.4" y="176.6">2</text>
<text x="345.4" y="179.1" transform="rotate(-90 345.4 179.1)">0</text>
<text x="351.2" y="178.3">1</text>
<text x="351.2" y="174.8">2</text>
<text x="354.7" y="176.6">1</text>
<text x="181.9" y="181.9">1</text>
<text x="185.4" y="180.1">1</text>
<text x="343.6" y="182.6" transform="rotate(-90 343.6 182.6)">0</text>
<text x="80.7" y="196">1</text>
<text x="84.2" y="197.7">QB</text>
<text x="80.7" y="199.5">2</text>
<text x="80.7" y="203">3</text>
<text x="84.2" y="201.3">QC</text>
<text x="119.3" y="201.3">QA</text>
<text x="125.4" y="203">14</text>
<text x="125.4" y="199.5">15</text>
<text x="80.7" y="206.6">4</text>
<text x="84.2" y="204.8">QD</text>
<text x="84.2" y="208.3">QE</text>
<text x="97.4" y="208.3">OUTPUT ENABLE</text>
<text x="121.8" y="204.8">A</text>
<text x="125.4" y="206.6">13</text>
<text x="80.7" y="210.1">5</text>
<text x="80.7" y="213.6">6</text>
<text x="84.2" y="211.8">QF</text>
<text x="84.2" y="215.4">QG</text>
<text x="101.4" y="211.8">LATCH CLOCK</text>
<text x="102.3" y="215.4">SHIFT CLOCK</text>
<text x="125.4" y="213.6">11</text>
<text x="125.4" y="210.1">12</text>
<text x="80.7" y="217.1">7</text>
<text x="84.2" y="218.9">QH</text>
<text x="113.6" y="218.9">RESET</text>
<text x="125.4" y="220.7">9</text>
<text x="125.4" y="217.1">10</text>
<text x="116.9" y="222.4">SQH</text>
<text x="195.8" y="227.7">4</text>
<text x="191.3" y="232.7">3</text>
<text x="191.3" y="229.1">4</text>
<text x="195.8" y="231.2">3</text>
<text x="191.3" y="239.7">1</text>
<text x="191.3" y="236.2">2</text>
<text x="195.8" y="238.3">1</text>
<text x="195.8" y="234.8">2</text>
<text x="80.7" y="243.6">1</text>
<text x="84.2" y="245.4">QB</text>
<text x="80.7" y="247.1">2</text>
<text x="80.7" y="250.6">3</text>
<text x="84.2" y="248.9">QC</text>
<text x="119.3" y="248.9">QA</text>
<text x="125.4" y="250.6">14</text>
<text x="125.4" y="247.1">15</text>
<text x="80.7" y="254.2">4</text>
<text x="80.7" y="257.7">5</text>
<text x="84.2" y="252.4">QD</text>
<text x="84.2" y="255.9">QE</text>
<text x="97.4" y="255.9">OUTPUT ENABLE</text>
<text x="121.8" y="252.4">A</text>
<text x="125.4" y="257.7">12</text>
<text x="125.4" y="254.2">13</text>
<text x="191.3" y="257.4">4</text>
<text x="195.8" y="255.9">4</text>
<text x="80.7" y="261.2">6</text>
<text x="84.2" y="259.5">QF</text>
<text x="84.2" y="263">QG</text>
<text x="101.4" y="259.5">LATCH CLOCK</text>
<text x="102.3" y="263">SHIFT CLOCK</text>
<text x="125.4" y="261.2">11</text>
<text x="191.3" y="260.9">3</text>
<text x="195.8" y="263">2</text>
<text x="195.8" y="259.5">3</text>
<text x="80.7" y="264.8">7</text>
<text x="84.2" y="266.5">QH</text>
<text x="113.6" y="266.5">RESET</text>
<text x="125.4" y="268.3">9</text>
<text x="125.4" y="264.8">10</text>
<text x="191.3" y="267.9">1</text>
<text x="191.3" y="264.4">2</text>
<text x="195.8" y="266.5">1</text>
<text x="116.9" y="270.1">SQH</text>
</g>
<g font-size="3.2">
<text x="61.3" y="42.5">3</text>
<text x="64.8" y="44.3">GND</text>
<text x="61.3" y="49.6">5</text>
<text x="64.8" y="51.3">GND</text>
<text x="354.3" y="52.7">6</text>
<text x="354.3" y="59.8">4</text>
<text x="354.3" y="56.3">5</text>
<text x="354.3" y="63.3">3</text>
<text x="354.3" y="70.4">1</text>
<text x="354.3" y="66.9">2</text>
<text x="167.8" y="76">GND</text>
<text x="176.6" y="74.3">21</text>
<text x="80.7" y="167.7">8</text>
<text x="84.2" y="169.5">GND</text>
<text x="80.7" y="220.7">8</text>
<text x="84.2" y="222.4">GND</text>
<text x="80.7" y="268.3">8</text>
<text x="84.2" y="270.1">GND</text>
</g>
<g font-size="3.2" fill="#f00">
<text x="61.3" y="46">4</text>
<text x="64.8" y="47.8">VCC</text>
<text x="61.3" y="53.1">6</text>
<text x="64.8" y="54.9">VCC</text>
<text x="166.3" y="86.6">AVCC</text>
<text x="176.6" y="84.8">18</text>
<text x="125.4" y="143.1">16</text>
<text x="117.3" y="144.8">VCC</text>
<text x="117.3" y="197.7">VCC</text>
<text x="125.4" y="196">16</text>
<text x="117.3" y="245.4">VCC</text>
<text x="125.4" y="243.6">16</text>
</g>
</svg>
